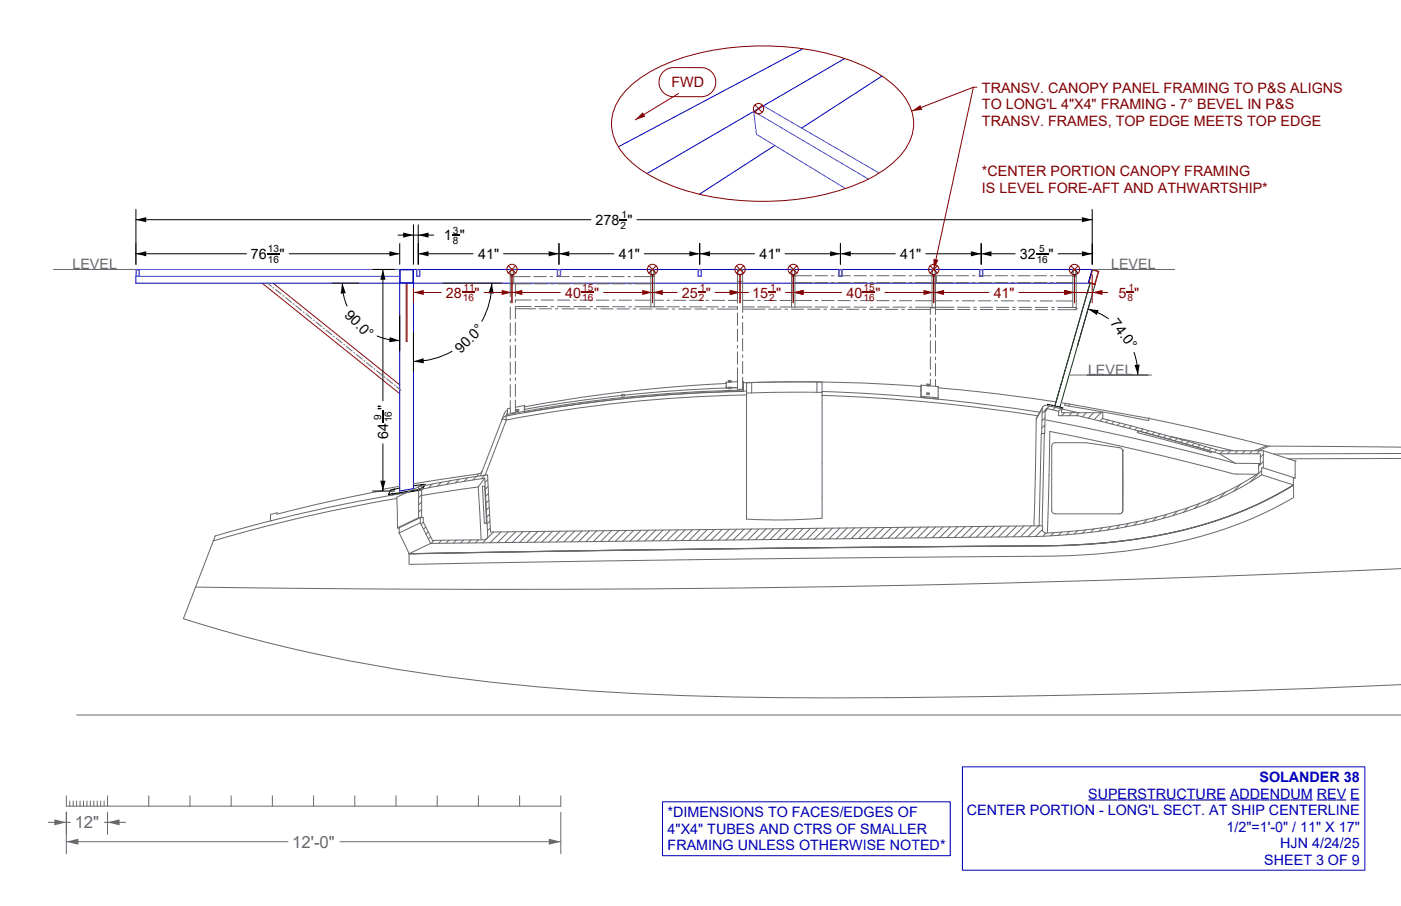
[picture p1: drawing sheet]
<svg xmlns="http://www.w3.org/2000/svg" width="432mm" height="279mm" viewBox="0 0 432 279" stroke-linecap="round" stroke-linejoin="round" font-family="sans-serif">
<!-- layer: Make2D -->
<g fill="#000">
<path d="M41.9 67.8l3.2-.8v1.6zM41.9 78.3l3.2-.8v1.6zM120 77.5l3.2 .8-3.2 .8zM124.3 71.7l3.1 .8-3.1 .8zM128.9 72.5l3.2-.8v1.6zM128.9 78.3l3.2-.8v1.6zM172.3 78.3l3.2-.8v1.6zM169.1 77.5l3.2 .8-3.2 .8zM212.5 77.5l3.2 .8-3.2 .8zM215.7 78.3l3.1-.8v1.6zM255.9 77.5l3.1 .8-3.1 .8zM259 78.3l3.2-.8v1.6z"/>
<path d="M302.4 78.3l3.2-.8v1.6zM299.2 77.5l3.2 .8-3.2 .8zM333.4 77.5l3.2 .8-3.2 .8zM333.4 67l3.2 .8-3.2 .8zM105.5 87.3l1.1 3.1-1.6 .2zM151.6 87.3l.5 3.3-1.5-.2zM335.4 95.3l3.2 .4-.5 1.4zM120.1 104l3.1 1-3.2 .5zM127.4 111.5l3.1-1 .2 1.5zM349.7 112.6l1.6-.2-.6 3.3z"/>
</g>
<g fill="none" stroke="#000" stroke-width=".31">
<path d="M41.9 78.3h34.1M41.9 64.6v16.9M41.9 67.8h140.2M89.1 78.3h34.1M122.7 72.5h11M123.2 75.1v6.4M127.4 69.3v12.2M128.9 78.3h16.9M128.9 69.3v12.2M155.2 78.3h34M172.3 75.1v6.4M196.3 67.8h140.3"/>
<path d="M198.6 78.3h34M215.7 75.1v6.4M242 78.3h33.9M259 75.1v6.4M285.3 78.3h27.6M302.4 75.1v6.4M326.1 78.3h10.5M336.6 64.6v16.9M102.3 87.3h8.2M105.5 87.3a17.7 17.7 0 0 0 1.5 7.1M123.2 97.3v10.9M136.6 87.3h18.1"/>
<path d="M151.6 87.3a24.2 24.2 0 0 1-3.1 11.8M335.4 95.3a21.2 21.2 0 0 1 6.3 3M336.2 92.2l-4.1 14.6M116.2 103.6a17.7 17.7 0 0 0 7 1.4M127.4 102.5v12.1M139.3 108.4a24.2 24.2 0 0 1-11.9 3.1M285.8 118.9l.4 .1M285.8 118.9h.1M335 115.7h18.9M349.5 108.7a21.2 21.2 0 0 1 1.2 7M322.8 125.1l.1-.4 2 .4 2.7 .7-.1 .3M322.9 124.8l-.1 .3"/>
<path d="M119.8 152.4h.1M119.8 152.6h.1M121 152.2h-.4M121.3 151l.4-.1zM127.4 149.8l3.4-.4-.6 1.2-.4 .2-10 1.6 .8-1.3 2.6-.6M128.9 150.9l.4-.1zM129.6 149.6h.4zM130.8 149.4h.1M130.9 149.7l-.7 1.2-.7 .3-9.1 1.4-.5 .1-.1-.3M130.9 149.7h.1"/>
</g>
<path d="M80.8 87.3l42.4 34.1M84.2 87.3l39 31.4M125.2 87.3v18h.2v-18M336.6 83.1l2.1 .6-1.2 4-2-.5zM336.7 83.3l1.8 .5-1.1 3.8-1.8-.5z" fill="none" stroke="#bf0000" stroke-width=".31"/>
<path d="M247.5 15l-56.9 30.3M260.4 18l-61 35.5M271.8 23.5l-24.7 16M238.8 44.9l-23.2 15M123.3 83.2h4v4h-4zM127.4 83.1v67.6l-4.2 .7v-68.3h48.6M172.8 83.1h42.3M216.2 83.1h42.3M259.6 83.1h42.3M302.9 83.1h33.7l-1.2 4.2h-293.5v-2.1" fill="none" stroke="#0000bf" stroke-width=".31"/>
<g fill="none" stroke="#7d26cd" stroke-width=".31">
<path d="M232.3 34.4l35.3 20.8M232.3 34.4l.8 7 27.5 16.8M232.3 34.4l3-1.8 35.7 20.8M42 83.2h.8v1.9h-.8zM42.9 83.1v2.1M123.2 83.1h-81.3v2.1h81.3M128.4 83.1h1v2.1h-1zM128.5 83.2h.8v1.9h-.8zM171.8 83.1h1v2.1h-1zM171.9 83.2h.8v1.9h-.8zM215.1 83.1h1.1v2.1h-1.1zM215.3 83.2h.8v1.9h-.8z"/>
<path d="M258.5 83.1h1.1v2.1h-1.1zM258.6 83.2h.8v1.9h-.8zM301.9 83.1h1v2.1h-1zM302 83.2h.8v1.9h-.8z"/>
</g>
<path d="M336 87.3l-10.9 37.9M337.5 87.8l-10.8 37.8" fill="none" stroke="#006300" stroke-width=".31"/>
<path d="M82.2 78.3h4M139.3 72.5h2.4M190.9 67.8h2.5M319.2 78.3h4" fill="none" stroke="#000" stroke-width=".33"/>
<g fill="none" stroke="#696969" stroke-width=".31">
<path d="M16.5 83.1h25.4M82.3 87.2l1.4 1.1M84 88.6l.4 .3M84.8 89.2l2 1.6M87.2 91.1l.3 .3M87.9 91.7l2 1.6M90.3 93.6l.4 .3M91.1 94.2l1.9 1.6M93.4 96.1l.4 .3M94.2 96.7l1.9 1.6M96.5 98.6l.4 .3M97.3 99.2l1.9 1.6"/>
<path d="M157.3 92.5v1M157.3 94.5v4M157.3 99.5v4M157.3 87.5h6.4M157.3 85.2h1M157.4 83.2h.8v1.9h-.8zM158.3 87.5v-4.4h-1v8.4M158.3 85.3h5.2M158.3 87.4h5.2M158.9 92.5h4.8M158.9 87.5v3.9M158.9 92.4v1"/>
<path d="M158.9 94.4v4M158.9 99.4v4M158.9 94.5h4.8M158.9 95.2h6.2M164.5 85.3h4M164.5 87.4h4M164.7 92.5h1M164.7 87.5h4M164.7 94.5h4M166.1 95.2h4M166.7 92.5h4M169.5 85.3h1"/>
<path d="M169.5 87.4h1M169.7 87.5h1M169.7 94.5h1M171.1 95.2h1M171.5 85.3h4M171.5 87.4h4M171.7 92.5h4M171.7 87.5h4M171.7 94.5l4 .1M173.1 95.2h4M176.5 85.3h4M176.5 87.4h4"/>
<path d="M176.7 92.6h1M176.7 87.5h4M176.7 94.6h4M178.1 95.2h4M178.7 92.6h4M181.5 85.3h1M181.5 87.4h1M181.7 87.5h1M181.7 94.6h1M183.1 95.2l1 .1M183.5 85.3h4M183.5 87.4h4"/>
<path d="M183.7 92.6h4M183.7 87.5h4M183.7 94.6h4M185.1 95.3h4M188.5 85.3h4M188.5 87.4h4M188.7 92.6h1M188.7 87.5h4M188.7 94.6h4M190.1 95.3h4M190.7 92.6h4M193.5 85.3h1"/>
<path d="M193.5 87.4h1M193.7 87.5h1M193.7 94.6h1M195.1 95.3h1M195.5 85.3h5.1M195.5 87.4h5.1M195.7 92.6h4.9M195.7 87.5h4.9M195.7 94.6h8.8M197.1 95.3h4M200.6 94.6v-11.5h1v11.5M200.6 85.2h1"/>
<path d="M200.7 83.2h.8v1.9h-.8zM201.6 92.6h2.9M202.1 95.3h4M205.5 92.6h1M205.5 94.6h4M207.1 95.3h1M207.5 92.6h4M209.1 95.3h4M210.5 94.6h1M212.5 92.6h4M212.5 94.6h4M214.1 95.3h4"/>
<path d="M217.5 92.6h1M217.5 94.6h4M219.1 95.3h1M219.5 92.6h4M221.1 95.3h6.2M222.5 94.6h1M224.5 92.6h2.8M224.5 94.6h2.8M227.3 93.4v-10.3h1.6v13.2M227.3 86.8h1.6M227.3 94.4v1M227.3 96.4v4"/>
<path d="M227.3 84.7h1.6M227.4 83.2h1.4v1.4h-1.4zM228.9 97.3v1M228.9 99.3v4M228.9 94.6l3.5 .1M228.9 95.3h6.9M228.9 92.6h3.5M233.4 94.7h4M233.4 92.7h1M235.4 92.7h4M236.8 95.3h4M238.4 94.7h1"/>
<path d="M240.4 94.7h9.7M240.4 92.7h3.6M241.8 95.4h1M243.8 95.4h4M244 94.7v-11.6h1v11.6M244 85.2h1M244.1 83.2h.8v1.9h-.8zM245 87.3h5.1M245 85h5.1M245 87.1h5.1M245 92.7h5.1M248.8 95.4h4"/>
<path d="M251.1 94.7h4M251.1 92.7h1M251.1 87.3h4M251.1 85h4M251.1 87.1h4M253.1 92.7h4M253.8 95.4h1M255.8 95.4h4M256.1 94.7h1M256.1 87.3h1M256.1 85h1M256.1 87.1h1"/>
<path d="M258.1 94.7h4M258.1 92.7h4M258.1 87.3h4M258.1 85h4M258.1 87.1h4M260.8 95.4h4M263.1 94.7h4M263.1 92.7h1M263.1 87.3h4M263.1 85h4M263.1 87.1h4M265.1 92.7h4"/>
<path d="M265.8 95.4h1M267.8 95.4h4M268.1 94.7h1M268.1 87.3h1M268.1 85h1M268.1 87.1h1M270.1 94.7h4M270.1 92.7h4M270.1 87.3h4M270.1 85h4M270.1 87.1h4M272.8 95.4h4"/>
<path d="M275.1 94.7h4M275.1 92.7h1M275.1 87.3h4M275.1 85h4M275.1 87.1h4M277.1 92.7h4M277.8 95.4h1M279.8 95.4h6.9M280.1 94.7h1M280.1 87.3h1M280.1 85h1M280.1 87.1h1"/>
<path d="M282.1 94.7l11.9 .1M282.1 92.7h5.2M282.1 87.3h5.2M282.1 85h5.2M282.1 87.1h5.2M286.7 97v-2.1h1.6v2.1M286.7 98v4M287.3 94.8v-11.7h1v11.7M287.3 85.2h1M287.4 83.2h.8v1.9h-.8zM288.3 92.7l5.2 .1M288.3 98v1"/>
<path d="M288.3 95.4h5.7M288.6 87.1h5M293.6 85h-5v2.3h5M294.5 92.8h1M294.6 87.3h4M294.6 85h4M294.6 87.1h4M295 94.8h4M295 95.4l4 .1M296.5 92.8h4M299.6 87.3h1M299.6 85h1"/>
<path d="M299.6 87.1h1M300 94.8h1M300 95.5h1M301.5 92.8h4M301.6 87.3h4M301.6 85h4M301.6 87.1h4M302 94.8h4M302 95.5h4M306.5 92.8h1M306.6 87.3h4M306.6 85h4"/>
<path d="M306.6 87.1h4M307 94.8h4M307 95.5h4M308.5 92.8h4M311.6 87.3h1M311.6 85h1M311.6 87.1h1M312 94.8h1M312 95.5h1M313.5 92.8h4M313.6 87.3h4M313.6 85h4"/>
<path d="M313.6 87.1h4M314 94.8h4M314 95.5h4M318.5 92.8h1M318.6 87.3h4M318.6 85h4M318.6 87.1h4M319 94.8h4M319 95.5h4M320.5 92.8h4M323.6 87.3h1M323.6 85h1"/>
<path d="M323.6 87.1h1M324 94.8h1M324 95.5h1M325.5 92.8h5.1M325.6 87.3h5M325.6 85h5M325.6 87.1h5M326 94.8h5.7M330.6 94.8v-11.7h1.1v12.4h-5.7M330.6 85.2h1.1M330.8 83.2h.8v1.9h-.8zM331.7 95.2h.1"/>
<path d="M336.6 83.1h25.4M99.6 101.1l.4 .3M100.4 101.7l2 1.6M102.8 103.6l.3 .3M103.5 104.2l2 1.6M105.9 106.1l.4 .3M106.6 106.7l2 1.6M109 108.6l.4 .3M109.8 109.3l1.9 1.5M112.1 111.1l.4 .3M112.9 111.8l1.9 1.5M115.2 113.6l.4 .3"/>
<path d="M116 114.3l2 1.5M118.3 116.1l.4 .4M119.1 116.8l2 1.5M121.5 118.6l.4 .4M122.2 119.3l1.4 1M157.3 104.5v1M157.3 106.5v4M157.3 111.5v4M157.3 116.5v1M157.3 118.5v4M158.9 104.4v1M158.9 106.4v4"/>
<path d="M158.9 111.4v4M158.9 116.4v1M158.9 118.4v4M223.9 119h.1M223.8 119l.1 .6M223.8 117.9h.1M223.8 117.9l.1 .4-16.3 1-17.3 1.8-14.6 2-14 2.4M223.8 117.9v1.7M223.8 119.7h.1M224.5 117.4v.4M224.5 119.6h-.7M224.5 119.6l-.7 .1a445.5 445.5 0 0 0-31.4 2.2"/>
<path d="M225.1 117.8h-.4M225.3 117.4h-.8M225.3 117.4v.4M225.3 119.4l-.8 .1M225.3 119.4v.4l-.4 .1h-.4v-.4M225.3 117.8h-.8M227.3 113.4v6.7l1.6-.1v-3.7M227.3 117.7l-3.5 .2M227.3 101.4v4M227.3 106.4v1M227.3 108.4v4M227.3 119.5l-2 .1 2-.1"/>
<path d="M228.9 104.3v4M228.9 109.3v1M228.9 111.3v4M228.9 118.1l13.7-.3h13.4l13.8 .5 14 .9M228.9 119.5h.2v.8M229.1 117.6l-.2 .1M229.1 117.7v1.8M229.1 117.6v1.9M229.1 119.5v1.2M229.1 119.5h-.2M229.1 119.9h.1M231.7 118h-.3a1.04 1.04 0 0 0-1.3 .3v2.3"/>
<path d="M231.7 118v3.2M251.8 117.8l1.6 .1v2.8M251.8 117.8l-20.1 .2M251.8 117.8v3.2M283.8 119.2l.1 3.4M283.8 119.2h.1M283.9 118.8l-.1 .4M283.9 118.8v3.4M283.9 118.8l1.9 .1M285.6 118.5h.8v.4h-.8zM285.8 118.9l3.4 .3M286.2 118.9h.2"/>
<path d="M286.7 103v1M286.7 105v4M286.7 110v4M286.7 115v1M286.7 117v2M288.3 110v1M288.3 112v4M288.3 117v2.1M288.3 100v4M288.3 105v4M289.2 119.2l-.1 .4 17.7 1.8 18.7 2.5M289.2 119.2v3.5"/>
<path d="M329.5 115.7h25.4M154.8 129.3l1.3 .2-6.6 17M154.8 129.3l-6.7 17.4M155.9 128.3l-.7 .4-.4 .6M156.1 129.5h.1M156.4 127.8l.1 .4M156.4 127.1l-.5 1.2M156.4 126.5l-.8 .6-.8 2.2M156.5 128.2l-.6 .1M157.3 125.9l-.9 .2v1.7M158.7 127.3l-1.3 .2M158.9 123.4v3.9l-1.6 .3v-4.1"/>
<path d="M159.6 126.8h-.2M159.8 126.3l-.7 .1M159.8 126.3l.1 .4-.4 .1h-.4v-.4M161.6 126.9l-5.2 .9M161.6 126.9l.1 .4M161.6 125.1l-2.7 .5M161.6 125.1v1.2M161.6 125.1l.1 .4M161.6 126.3v.6M161.7 127.3l-5.2 .9M161.7 126.9h.1M161.7 125.5v.7"/>
<path d="M191.7 121.9a429.6 429.6 0 0 0-30.1 4.4M192.4 121.7l.1 .3-.4 .1h-.4l-.1-.3M192.4 121.7h-.8M192.5 122h.1M229.1 120.3a431.3 431.3 0 0 0-67.5 6.6M229.1 120.3v.4M229.1 120.7a431 431 0 0 0-67.4 6.6M230.1 120.6a432.9 432.9 0 0 0-68.4 6.6M230.1 120.6v1.2M230.1 121.8a432 432 0 0 0-74 7.7l-.2-1.2M231.7 121.2h-1.6M251.8 121h1.6"/>
<path d="M251.8 121l-20.1 .2M253.4 120.7l15.2 .7 16.9 1.3 16.6 1.9 18.4 2.5M253.4 121.9l15.1 .7 16.9 1.3 16.4 1.8 18 2.5M253.4 120.7v39.1l-5.3 .3-9.5 .3-8.5-.3v-38.3M283.9 122.6l5.2 .5 .1-.4M283.9 120.2v.4M283.9 122.2l5.3 .5M283.9 122.2v.4M285.6 121.2v.4l.4 .1h.4v-.4M285.6 121.2l.8 .1M289.1 120.7h.1M319.4 129.3l-.7 32.9"/>
<path d="M321.1 133.7l-.8 28.4M321.2 126l-1.8 3.3M321.2 126l-.1 7.7M321.4 125.5l.5-.4 .6-.1 4.7 1.1M321.4 125.5l-2 3.8M321.4 125.5l-.2 .5M321.9 133.7l-.7 28.4M322 133.4l-.3 .3M322 131.1l-.9 .9M322.1 129.5l28.9 6 29.7 7.4M322.1 128.8l-1 1M322.1 126.5l-.1 7.2h-.9"/>
<path d="M322.1 126.5l-.9 1M322.8 126l3.5 .8v1.4h5.9l22.8 5.8 20.9 5.9M322.8 126l-.5 .1-.2 .4M322.8 126l-.7 1.2M323.4 125.2l-.8 .8M325.3 125.6l-.8 .8M327.1 124.2l1.3 .2M327.1 126.1l-.8 .8M327.2 126.1l5 1.2M327.2 126.1v1.2h12.7v1.8l15.2 4 15.2 4.2a25.1 25.1 0 0 0 11.8 1.7h7.3M327.5 126.1h.1M328.1 127.3l-.9 .9"/>
<path d="M328.4 124.4l1.2 .2M328.4 124.4l-.3 .5 1.4 .3M329.5 125.2l23.8 4.4h.8l-.1-.6M329.6 124.6l24.4 4.4M329.6 124.6l-.1 .6M330.4 127.3l-1 .9M332.6 127.3l-.9 .9M334.9 127.3l-1.3 1.2M337.1 127.3l-1.7 1.7M339.3 127.3l-2.1 2.1M339.9 129l-.9 .8M341.6 129.5l-.8 .8"/>
<path d="M343.4 130l-.8 .7M345.2 130.4l-.8 .8M345.7 131.5h.1M345.9 138.6l.2 .5M346 138.9h.1M346 139.1l-.3-.7-.6-.3a68.5 68.5 0 0 0-19.9-1.6l-.8 .4-.3 .7v19.8l.4 .8 .7 .3h19.8l.8-.4 .2-.7M346 139.1v18.3M346.1 139.1v18.3M346.9 130.9l-.7 .8M348.7 131.4l-.7 .7M350.5 131.8l-.8 .8M350.6 133.2h.1"/>
<path d="M350.7 132.9l20.9 5.8 1.8 .9-22.8-6.2zM352.3 132.3l-.8 .7M354 129h.1M354 129l17.6 3.9 18.8 4.6M354 132.8l-.7 .7M355.8 133.2l-.7 .8M357.6 133.7l-.8 .8M359.3 134.2l-.7 .8M360.9 134.7l19.2 4.3M361.1 134.7l-.8 .7M362.9 135.2l-.8 .7M364.6 135.7l-.7 .7"/>
<path d="M366.4 136.2l-.8 .7M368.1 136.7l-.8 .7M369.8 137.2l-.7 .7M371.6 137.7l-.8 .7M373.3 138.2l-.7 .7M375 138.7l-.7 .8M375.9 139.9l4.8 3M375.9 139.9h12.5v3.3h-.5v2.7a116.2 116.2 0 0 1-48.6 16.9l-8.1 1-9.1 .6a1.79 1.79 0 0 1-.8-2.3l-170.1 2-.9-17.7-10.8 1.7-10.5 2M377 139l-.9 .9M379.2 139l-.9 .9M381.5 139l-.9 .9M383.7 139l-.9 .9"/>
<path d="M386 139l-1 .9M388.2 139l-.9 .9M389.4 139v5.3M389.4 139l9.8 3.1v5.3M390.4 137.5l-3.8 1.5M390.4 137.5l.8 .1M391.2 137.6l-3.5 1.4M391.2 137.6l40.6 .3M431.8 139.9l-39.3 .1M120.7 152.3l.1 .3M122.3 153.7l-15.2 2.8-13.6 3-13.7 3.4-14 3.9M123.2 149.9l-5.3 1v.4l-16.3 3.3-16.2 4v-.5l-2 .6v1.9"/>
<path d="M125.2 152l-15.1 2.7a400.3 400.3 0 0 0-43.8 10.8l-.5 1.3M129 159.6l-6.5 3.2M129 150.1l-6.7 3.2 .2 9.5M129 150.1v9.5M129 151l.1 .2M129.5 159.6l-6.5 3.2h-.5M129.5 159.6v1.6M129.5 159.6h-.5M129.9 159.3l-.4 .4M129.9 157.1l-.9 .9M129.9 154.8l-.9 .9M129.9 152.6l-.9 .9"/>
<path d="M130.2 150.6v.3M130.4 149.8l-1.4 1.4M130.8 149.4l.1 .3M133.2 149.3l-1.1 1.1M136 148.7l-1.1 1.2M138.8 148.2l-1.2 1.2M141.5 147.8l-1.2 1.1M144.2 147.3l-1.2 1.2M146.8 146.9l-1.1 1.1M147.4 146.2l-20 3M147.4 146.2l-.3 .7M147.4 150.2l.9 16.3"/>
<path d="M147.4 150.2l-17.5 2.6M148.7 145.2l-.5 .7-.8 .3M148.7 149.9l.7 .1 .6 11.3h-.7zM149.4 147.5l-2 2.7M149.4 147.5l.9 18.2-.7 .8-16.3 .1-2.8-5.6M149.4 147.5l-19.5 3.4v8.7h.6v1.4M149.4 146.5l-1.1 1.1M150.3 147.9l-.8 .9M150.5 150l-.9 .9M150.6 152.2l-.9 .8M150.7 154.3l-.9 .9M150.8 156.4l-.9 .9"/>
<path d="M150.9 158.6l-.9 .8M346.1 157.4l-.4 .8M356.6 159.4l-1.3 1.3M359.7 158.6l-1.4 1.3M362.9 157.6l-1.4 1.4M366.2 156.5l-1.5 1.5M369.8 155.2l-1.6 1.6M373.6 153.7l-1.8 1.7M377.7 151.7l-1.9 2M380.7 142.9h7.7M382.4 149.3l-2.2 2.2M387.4 146.3h-.8a26 26 0 0 1-7-.3l-28.5-7.1-27.5-5.9-.8 31.4"/>
<path d="M388.8 146.4a116.1 116.1 0 0 1-47.7 17.1l-9.9 1.2-11.7 .8-186.8 2.1M388.8 146.4l9.9 3.1M388.8 145.1l-3.5 3.6M389.4 144.3l9.8 3.1M389.4 144.3h-.6v2.1M389.4 142.3l-1.5 1.5M389.4 140.1l-1 .9M397.7 150.2h.1M398.7 149.5a129 129 0 0 1-55 17.6 425.6 425.6 0 0 1-43.3 1.3l-90 1-84.3 1.3M398.7 149.6h.1M398.7 149.6a130.4 130.4 0 0 1-56 17.6 275.2 275.2 0 0 1-32.5 1.2l-95 .9-89.1 1.5M398.7 149.6a128.1 128.1 0 0 1-53.2 17.3 309 309 0 0 1-38.6 1.5l-95 1-85.8 1.4"/>
<path d="M398.7 149.6a130.1 130.1 0 0 1-56 17.7 274 274 0 0 1-32.5 1.2l-92.8 .9-91.3 1.4M398.7 149.6v3.7a124.6 124.6 0 0 1-47.6 16.1 289.1 289.1 0 0 1-43.9 2.2l-94.6 1-86.2 1.5-.3-.3v-3M399.2 142.2h.1M399.2 147.4h-.6l.1 2.2M431.8 141.4l-34.7 .1M65.8 166.8l-5.5 14.3M66.3 165.3h.1M83.4 160.6h.1M122.5 162.8h.5v1.5M122.5 162.8h.1M123 164.4l3.1 6.3M123 164.3h.1"/>
<path d="M123 162.8h.1M126.1 170.8h.1M126.1 170.7h.1M129.5 161.2l-6.5 3.1M129.5 161.2l3.2 6.4M130.5 161l-.7 .7M131.2 162.5l-.7 .7M132 164l-.7 .7M132.7 165.5l-.7 .7M132.7 167.6l-6.6 3.1M133.8 166.6l-.9 1M136.1 166.6l-.9 1"/>
<path d="M138.4 166.6l-1 .9M140.6 166.6l-.9 .9M142.9 166.5l-.9 1M145.2 166.5l-1 1M147.5 166.5l-1 .9M149.3 170.3h.1M150 161.3h-.7M151 160.7l-.9 .9M151.1 162.8l-.9 .9M152.1 164.1l-3.3 3.3M154.4 164l-3.3 3.4M156.7 164l-3.4 3.3"/>
<path d="M158.9 164l-3.3 3.3M161.2 164l-3.3 3.3M163.5 163.9l-3.4 3.4M165.8 163.9l-3.4 3.3M168 163.9l-3.3 3.3M170.3 163.8l-3.3 3.4M172.6 163.8l-3.4 3.4M174.8 163.8l-3.3 3.3M177.1 163.8l-3.3 3.3M179.4 163.7l-3.4 3.4M181.7 163.7l-3.4 3.4M183.9 163.7l-3.3 3.3"/>
<path d="M186.2 163.7l-3.3 3.3M188.5 163.6l-3.4 3.4M190.7 163.6l-3.3 3.4M193 163.6l-3.3 3.3M195.3 163.6l-3.4 3.3M197.6 163.5l-3.4 3.4M199.8 163.5l-3.3 3.4M202.1 163.5l-3.4 3.3M204.4 163.5l-3.4 3.3M206.6 163.4l-3.3 3.4M208.9 163.4l-3.3 3.4M211.2 163.4l-3.4 3.3"/>
<path d="M213.4 163.4l-3.3 3.3M215.7 163.3l-3.3 3.4M218 163.3l-3.4 3.4M220.3 163.3l-3.4 3.3M222.5 163.3l-3.3 3.3M224.8 163.2l-3.3 3.4M227.1 163.2l-3.4 3.3M229.3 163.2l-3.3 3.3M231.6 163.2l-3.3 3.3M233.9 163.1l-3.4 3.4M236.2 163.1l-3.4 3.3M238.4 163.1l-3.3 3.3"/>
<path d="M240.7 163.1l-3.3 3.3M243 163l-3.4 3.4M245.2 163l-3.3 3.3M247.5 163l-3.3 3.3M249.8 162.9l-3.4 3.4M252.1 162.9l-3.4 3.4M254.3 162.9l-3.3 3.3M256.6 162.9l-3.4 3.3M258.9 162.8l-3.4 3.4M261.1 162.8l-3.3 3.4M263.4 162.8l-3.3 3.3M265.7 162.8l-3.4 3.3"/>
<path d="M267.9 162.7l-3.3 3.4M270.2 162.7l-3.3 3.4M272.5 162.7l-3.4 3.3M274.8 162.7l-3.4 3.3M277 162.6l-3.3 3.4M279.3 162.6l-3.3 3.4M281.6 162.6l-3.4 3.3M283.8 162.6l-3.3 3.3M286.1 162.5l-3.3 3.4M288.4 162.5l-3.4 3.4M290.7 162.5l-3.4 3.3M292.9 162.5l-3.3 3.3"/>
<path d="M295.2 162.4l-3.3 3.4M297.5 162.4l-3.4 3.4M299.7 162.4l-3.3 3.3M302 162.4l-3.3 3.3M304.3 162.3l-3.4 3.4M306.5 162.3l-3.3 3.3M308.8 162.3l-3.3 3.3M311.1 162.3l-3.4 3.3M313.4 162.2l-3.4 3.4M315.6 162.2l-3.3 3.3M317.9 162.2l-3.3 3.3M320.2 162.1l-3.4 3.4"/>
<path d="M321.3 163.3l-2.2 2.2M322.4 164.4l-1 1M324.8 164.3l-1 1M327.2 164.1l-1 1M329.6 163.9l-1 1M332.1 163.7l-1 1M334.6 163.4l-1 1.1M337.2 163.1l-1.1 1.1M339.8 162.7l-1.1 1.1M342.4 162.4l-1.1 1.1M345.1 161.9l-1.1 1.1M347.9 161.4l-1.2 1.2"/>
<path d="M350.7 160.8l-1.2 1.2M353.6 160.2l-1.3 1.2M431.8 175.3l-46.6 2.1-39 1.3-48.8 1.4-46.2 .9-46.1 .6-46 .2-46-.2-52.8-.5M60.3 181.1l-3.8 9.7a513.6 513.6 0 0 0 117.2 21.7 1327.1 1327.1 0 0 0 120.2 2.4l71-1.3 35.3-1.1 31.6-1.4M23.6 220.5h408.2"/>
</g>
<g fill="none" stroke="#7f0000" stroke-width=".31">
<path d="M193.3 27.5a46.4 46.4 0 0 1 19.9-10.5 83.4 83.4 0 0 1 52.6 3.1 29 29 0 0 1 14.2 11.9 13.7 13.7 0 0 1-3 16.5 46.4 46.4 0 0 1-23.5 11.6 82.4 82.4 0 0 1-49.1-3.9 31.2 31.2 0 0 1-13.8-10.9 13.6 13.6 0 0 1 1.7-16.7zM232.7 32.4l2.2 2.2M234.9 32.4l-2.2 2.2M156.7 82l2.2 2.2M158.9 82l-2.2 2.2M200 82l2.2 2.2M202.2 82l-2.2 2.2M227 82l2.2 2.2M229.2 82l-2.2 2.2M243.4 82l2.2 2.2M245.6 82l-2.2 2.2M286.7 82l2.2 2.2"/>
<path d="M288.9 82l-2.2 2.2M330.1 82l2.2 2.2M332.3 82l-2.2 2.2"/>
<circle cx="233.8" cy="33.5" r="1.59"/>
<circle cx="157.8" cy="83.1" r="1.59"/>
<circle cx="201.1" cy="83.1" r="1.59"/>
<circle cx="228.1" cy="83.1" r="1.59"/>
<circle cx="244.5" cy="83.1" r="1.59"/>
<circle cx="287.8" cy="83.1" r="1.59"/>
<circle cx="331.2" cy="83.1" r="1.59"/>
</g>
<path d="M287.7 79.8l1.5 .4-1.4 2.9z" fill="#7f0000"/>
<path d="M301.1 26.9h-1.1l-12.2 56.2" fill="none" stroke="#7f0000" stroke-width=".31"/>
<path d="M347.1 90.2h2.5" fill="none" stroke="#7f0000" stroke-width=".33"/>
<g fill="#7f0000">
<path d="M328 89.4l3.2 .8-3.2 .8z"/>
<path d="M336.6 90.2l3.2-.8v1.6z"/>
</g>
<path d="M326.4 90.2h15M331.2 84.7v8.7M336.6 84.7v8.7" fill="none" stroke="#7f0000" stroke-width=".31"/>
<path d="M142.3 90.2h4" fill="none" stroke="#7f0000" stroke-width=".33"/>
<g fill="#7f0000">
<path d="M154.6 89.4l3.2 .8-3.2 .8z"/>
<path d="M127.4 90.2l3.2-.8v1.6z"/>
</g>
<path d="M127.4 88.9v4.5M127.4 90.2h8.5M149.2 90.2h8.6M157.8 84.7v8.7" fill="none" stroke="#7f0000" stroke-width=".31"/>
<path d="M281 34.3l2.7-1.9 .5 1.5z" fill="#7f0000"/>
<path d="M204.4 22.2a4.5 4.5 0 0 1 3.2-1.4l8.9 .1a4.5 4.5 0 0 1 4.1 4.6 4.5 4.5 0 0 1-4.5 4.3h-8.9a4.5 4.5 0 0 1-3.8-2.9 4.5 4.5 0 0 1 1-4.7zM300 26.9l-19 7.4" fill="none" stroke="#7f0000" stroke-width=".31"/>
<path d="M198.1 34.6l.8 1.4-3.1 1z" fill="#7f0000"/>
<path d="M209.1 28.8l-13.3 8.2" fill="none" stroke="#7f0000" stroke-width=".31"/>
<path d="M204.2 247.3h88.7v16.6h-88.7z" fill="none" stroke="#0000bf" stroke-width=".31"/>
<g fill="none" stroke="#696969" stroke-width=".31">
<path d="M20.4 245.4v3.2h152.4v-3.2M21.5 247v1.6M22.6 247v1.6M23.6 247v1.6M24.7 247v1.6M25.7 247v1.6M26.8 247v1.6M27.9 247v1.6M28.9 247v1.6M30 247v1.6M31 247v1.6M32.1 247v1.6"/>
<path d="M33.1 245.4v3.2M45.8 245.4v3.2M58.5 245.4v3.2M71.2 245.4v3.2M83.9 245.4v3.2M96.6 245.4v3.2M109.3 245.4v3.2M122 245.4v3.2M134.7 245.4v3.2M147.4 245.4v3.2M160.1 245.4v3.2"/>
</g>
<g fill="#696969">
<path d="M16.7 252.7l3.7 .9-3.7 .9z"/>
<path d="M33.1 253.6l3.8-.9v1.8z"/>
</g>
<path d="M14.9 253.6h6.8M20.4 250.5v6.8M32.2 253.6h6.5M33.1 250.5v6.8" fill="none" stroke="#696969" stroke-width=".31"/>
<g fill="#696969">
<path d="M20.4 259.6l3.8-1v1.9z"/>
<path d="M169.1 258.6l3.7 1-3.7 .9z"/>
</g>
<path d="M20.4 250.5v12.8M20.4 259.6h68.4M104.8 259.6h68M172.8 250.5v12.8" fill="none" stroke="#696969" stroke-width=".31"/>
<path d="M296.6 236.5h124.1v31.9h-124.1zM335.4 246.7h42.4M379.1 246.7h25.5M405.8 246.7h9.1M416.1 246.7h3" fill="none" stroke="#0000bf" stroke-width=".31"/>
<g fill="#7f0000">
<path d="M328 89.4l3.2 .8-3.2 .8z"/>
<path d="M287.8 90.2l3.2-.8v1.6z"/>
</g>
<path d="M287.8 84.7v8.7M287.8 90.2h16.9M314.1 90.2h17.1M331.2 84.7v8.7" fill="none" stroke="#7f0000" stroke-width=".31"/>
<path d="M265.8 90.2h4" fill="none" stroke="#7f0000" stroke-width=".33"/>
<g fill="#7f0000">
<path d="M244.5 90.2l3.2-.8v1.6z"/>
<path d="M284.6 89.4l3.2 .8-3.2 .8z"/>
</g>
<path d="M244.5 84.7v8.7M244.5 90.2h14.9M272.7 90.2h15.1M287.8 84.7v8.7" fill="none" stroke="#7f0000" stroke-width=".31"/>
<path d="M236.7 90.2h2.5" fill="none" stroke="#7f0000" stroke-width=".33"/>
<g fill="#7f0000">
<path d="M244.5 90.2l3.2-.8v1.6z"/>
<path d="M224.9 89.4l3.2 .8-3.2 .8z"/>
</g>
<path d="M223.3 90.2h7.4M228.1 84.7v8.7M242.1 90.2h7.1M244.5 84.7v8.7" fill="none" stroke="#7f0000" stroke-width=".31"/>
<path d="M215 90.2h2.5" fill="none" stroke="#7f0000" stroke-width=".33"/>
<g fill="#7f0000">
<path d="M201.1 90.2l3.2-.8v1.6z"/>
<path d="M224.9 89.4l3.2 .8-3.2 .8z"/>
</g>
<path d="M201.1 84.7v8.7M201.1 90.2h7.6M220.4 90.2h7.7M228.1 84.7v8.7" fill="none" stroke="#7f0000" stroke-width=".31"/>
<path d="M179.1 90.2h4" fill="none" stroke="#7f0000" stroke-width=".33"/>
<g fill="#7f0000">
<path d="M197.9 89.4l3.2 .8-3.2 .8z"/>
<path d="M157.8 90.2l3.2-.8v1.6z"/>
</g>
<path d="M157.8 84.7v8.7M157.8 90.2h14.9M186.1 90.2h15M201.1 84.7v8.7" fill="none" stroke="#7f0000" stroke-width=".31"/>
<path d="M118 126.6v3.9" fill="none" stroke="#000" stroke-width=".33"/>
<path d="M118 83.1l.8 3.2h-1.6zM117.2 148.3h1.6l-.8 3.1z" fill="#000"/>
<path d="M114.8 83.1h6.8M118 83.1v40.5M118 136.9v14.5M114.8 151.4h6.8" fill="none" stroke="#000" stroke-width=".31"/>
<g font-size="5.2" fill="#696969">
<text x="23" y="255.5">12&quot;</text>
<text x="90.1" y="261.4">12'-0&quot;</text>
</g>
<g font-size="4.4" fill="#7f0000">
<text x="206.9" y="26.9">FWD</text>
<text x="302.7" y="28.5">TRANSV. CANOPY PANEL FRAMING TO P&amp;S ALIGNS</text>
<text x="302.7" y="33.6">TO LONG'L 4&quot;X4&quot; FRAMING - 7° BEVEL IN P&amp;S</text>
<text x="302.7" y="38.7">TRANSV. FRAMES, TOP EDGE MEETS TOP EDGE</text>
<text x="302.7" y="54.4">*CENTER PORTION CANOPY FRAMING</text>
<text x="302.7" y="59.4">IS LEVEL FORE-AFT AND ATHWARTSHIP*</text>
<text x="137.4" y="91.8">28</text>
<text x="146.3" y="91.8">&quot;</text>
<text x="174.2" y="91.8">40</text>
<text x="183.1" y="91.8">&quot;</text>
<text x="210.1" y="91.8">25 &quot;</text>
<text x="231.8" y="91.8">15 &quot;</text>
<text x="260.9" y="91.8">40</text>
<text x="269.8" y="91.8">&quot;</text>
<text x="306.3" y="91.8">41&quot;</text>
<text x="344.7" y="91.8">5 &quot;</text>
</g>
<g font-size="4.4">
<text x="183.6" y="69.3">278 &quot;</text>
<text x="136.8" y="74.1">1 &quot;</text>
<text x="77.3" y="79.8">76</text>
<text x="86.2" y="79.8">&quot;</text>
<text x="147.4" y="79.8">41&quot;</text>
<text x="190.7" y="79.8">41&quot;</text>
<text x="234.1" y="79.8">41&quot;</text>
<text x="277.5" y="79.8">41&quot;</text>
<text x="314.3" y="79.8">32</text>
<text x="323.2" y="79.8">&quot;</text>
<text x="106" y="97.4" transform="rotate(45 106 97.4)">90.0°</text>
<text x="342.1" y="99.7" transform="rotate(53 342.1 99.7)">74.0°</text>
<text x="142" y="109.1" transform="rotate(-45 142 109.1)">90.0°</text>
<text x="119.6" y="126.6" transform="rotate(-90 119.6 126.6)">&quot;</text>
<text x="119.6" y="135.4" transform="rotate(-90 119.6 135.4)">64</text>
</g>
<g font-size="4.4" fill="#696969">
<text x="22.3" y="83.1">LEVEL</text>
<text x="342.4" y="83.1">LEVEL</text>
<text x="335.3" y="115.7">LEVEL</text>
</g>
<g font-size="4.4" fill="#0000bf">
<text x="388.2" y="241.3">SOLANDER 38</text>
<text x="298" y="251.5">CENTER PORTION - LONG'L SECT. AT SHIP CENTERLINE</text>
<text x="335.4" y="246.4">SUPERSTRUCTURE ADDENDUM REV E</text>
<text x="205.8" y="252.1">*DIMENSIONS TO FACES/EDGES OF</text>
<text x="205.8" y="257.2">4&quot;X4&quot; TUBES AND CTRS OF SMALLER</text>
<text x="378" y="256.5">1/2&quot;=1'-0&quot; / 11&quot; X 17&quot;</text>
<text x="205.8" y="262.2">FRAMING UNLESS OTHERWISE NOTED*</text>
<text x="394.6" y="261.6">HJN 4/24/25</text>
<text x="389.7" y="266.7">SHEET 3 OF 9</text>
</g>
<g font-size="3.1">
<text x="191.2" y="70.5">2</text>
<text x="191.6" y="67.3">1</text>
<text x="82.6" y="77.8">13</text>
<text x="139.6" y="75.3">8</text>
<text x="139.6" y="72">3</text>
<text x="320.3" y="77.8">5</text>
<text x="82.6" y="81">16</text>
<text x="319.5" y="81">16</text>
<text x="117.5" y="129.4" transform="rotate(-90 117.5 129.4)">9</text>
<text x="120.8" y="130.2" transform="rotate(-90 120.8 130.2)">16</text>
</g>
<g font-size="3.1" fill="#7f0000">
<text x="142.8" y="89.7">11</text>
<text x="179.5" y="89.7">15</text>
<text x="215.7" y="89.7">1</text>
<text x="237.4" y="89.7">1</text>
<text x="266.1" y="89.7">15</text>
<text x="347.8" y="89.7">1</text>
<text x="142.6" y="93">16</text>
<text x="179.5" y="93">16</text>
<text x="215.4" y="92.9">2</text>
<text x="237.1" y="92.9">2</text>
<text x="266.2" y="93">16</text>
<text x="347.5" y="93">8</text>
</g>
</svg>
